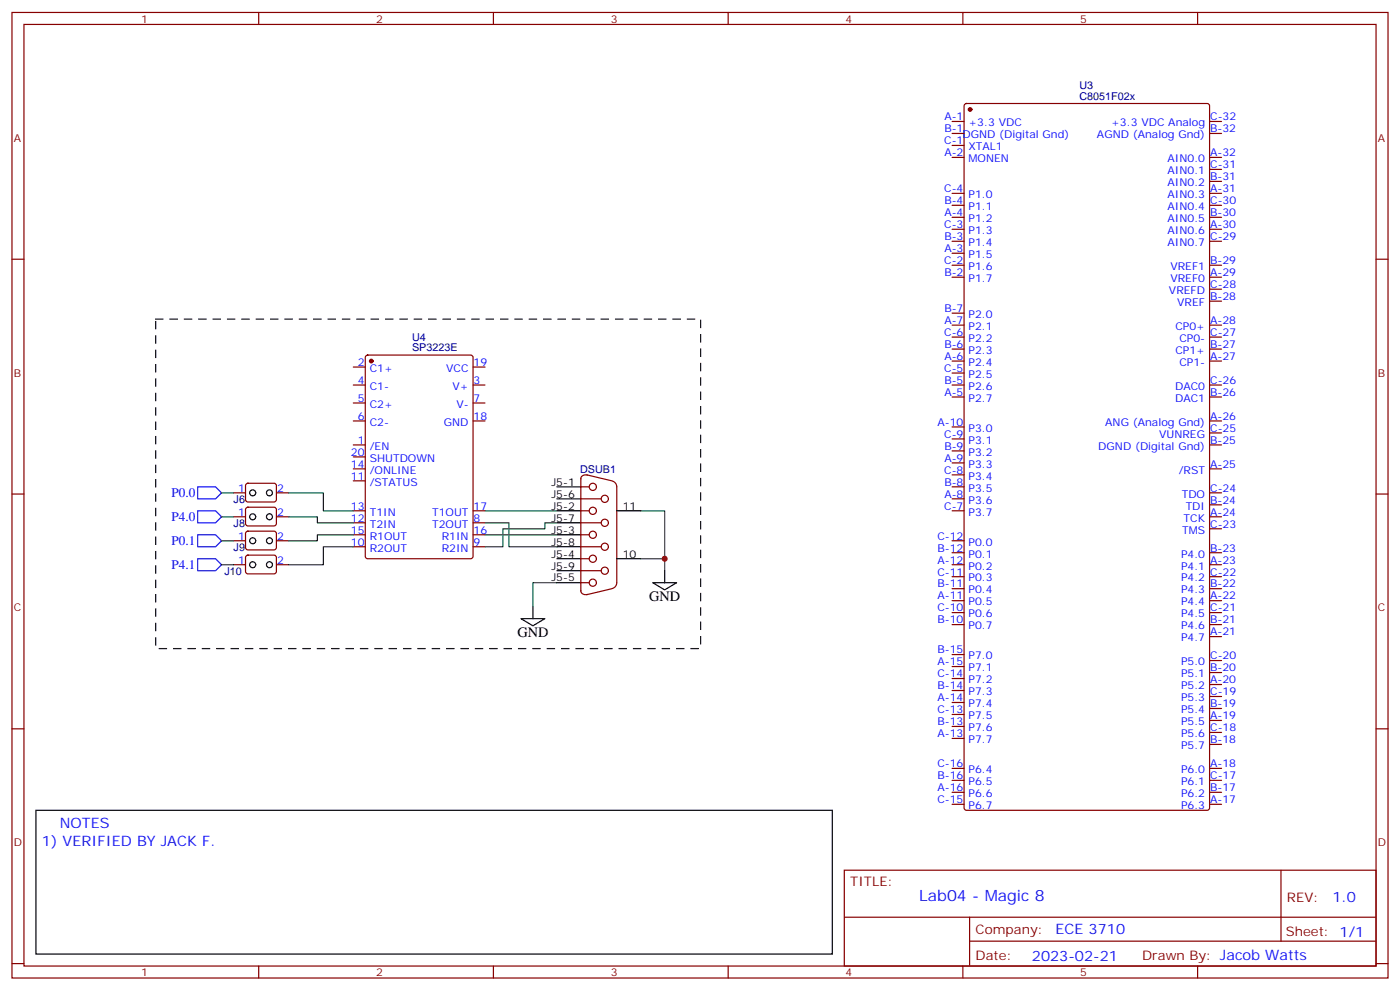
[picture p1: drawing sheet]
<svg xmlns="http://www.w3.org/2000/svg" width="412mm" height="292mm" viewBox="0 0 412 292" stroke-linecap="round" stroke-linejoin="round" font-family="sans-serif">
<g fill="none" stroke="#870000" stroke-width=".35">
<path d="M3.5 3.7h405.4v284.3h-405.4zM7.1 7.2h398.2v277.3h-398.2zM76.2 3.7v3.5M145.3 3.7v3.5M214.5 3.7v3.5M283.6 3.7v3.5M352.8 3.7v3.5M280.5 35.8h3.5M280.5 39.3h3.5M284.2 30.7l.5-.2h70.9l.7 .4v207l-.5 .7h-71.1l-.7-.4v-207zM356.3 35.8h3.5M356.3 39.3h3.5"/>
<path d="M280.5 42.8h3.5M280.5 46.4h3.5M280.5 56.9h3.5M356.3 46.4h3.5M356.3 56.9h3.5M356.3 53.4h3.5M356.3 49.9h3.5M3.5 76.3h3.6M280.5 78.1h3.5M280.5 74.6h3.5M280.5 71h3.5M280.5 67.5h3.5"/>
<path d="M280.5 64h3.5M280.5 60.5h3.5M356.3 78.1h3.5M356.3 71h3.5M356.3 67.5h3.5M356.3 64h3.5M356.3 60.5h3.5M405.3 76.3h3.6M280.5 81.6h3.5M280.5 99.3h3.5M280.5 95.7h3.5M280.5 92.2h3.5"/>
<path d="M356.3 81.6h3.5M356.3 99.3h3.5M356.3 95.7h3.5M356.3 88.7h3.5M356.3 85.2h3.5M104.1 113.4h3.5M104.1 108.1h3.5M104.1 118.7h3.5M107.8 104.8l.5-.2h30.3l.7 .4v58.8l-.4 .7h-30.6l-.6-.4-.1-58.8zM139.3 113.4h3.6M139.3 108.1h3.6M139.3 118.7h3.6"/>
<path d="M280.5 116.9h3.5M280.5 113.4h3.5M280.5 109.9h3.5M280.5 106.3h3.5M280.5 102.8h3.5M356.3 116.9h3.5M356.3 113.4h3.5M356.3 106.3h3.5M356.3 102.8h3.5M104.1 138.1h3.5M104.1 131h3.5M104.1 124h3.5"/>
<path d="M104.1 134.5h3.5M139.3 124h3.6M172.9 139.8l7.4 1.8M173 139.9a1.32 1.32 0 0 0-1.9 1.1M280.5 139.8h3.5M280.5 136.3h3.5M280.5 132.8h3.5M280.5 129.3h3.5M280.5 125.7h3.5M356.3 138.1h3.5M356.3 131h3.5M356.3 127.5h3.5"/>
<path d="M356.3 124h3.5M3.5 145.5h3.6M68.8 159.2h3.5M68.8 152.2h3.5M68.8 145.1h3.5M72.6 142.5l.4-.2 8 .1 .4 .6v4.4l-.7 .4h-7.9l-.5-.7v-4.1zM72.6 149.6l.4-.2h8l.4 .7v4.4l-.7 .4-7.9-.1-.5-.6v-4.1zM72.6 156.6l.4-.2 8 .1 .4 .6v4.4l-.7 .4h-7.9l-.5-.7v-4.1zM81.5 159.2h3.5M81.5 152.2h3.5M81.5 145.1h3.5M104.1 150.4h3.5"/>
<path d="M104.1 154h3.5M104.1 141.6h3.5M104.1 157.5h3.5M139.3 150.4h3.6M139.3 154h3.6M139.3 157.5h3.6M171.1 150.4h2.5M171.1 146.9h6M171.1 143.4h2.5M171.1 154h6M171.1 157.5h2.5M171.1 140.9v33.2"/>
<path d="M180.4 141.7a1.77 1.77 0 0 1 1.3 1.7v28.2a1.76 1.76 0 0 1-1.3 1.7M280.5 150.4h3.5M280.5 146.9h3.5M280.5 143.4h3.5M280.5 159.2h3.5M356.3 155.7h3.5M356.3 152.2h3.5M356.3 148.7h3.5M356.3 145.1h3.5M405.3 145.5h3.6M68.8 166.3h3.5M72.6 163.7l.4-.2h8l.4 .7v4.4l-.7 .4-7.9-.1-.5-.6v-4.1z"/>
<path d="M81.5 166.3h3.5M104.1 161h3.5M139.3 161h3.6M171.1 161h6M171.1 168.1h6M171.1 171.6h2.5M171.1 164.5h2.5M171.1 173.9a1.4 1.4 0 0 0 1.9 1.1M180.3 173.4l-7.4 1.7M280.5 176.9h3.5M280.5 173.4h3.5M280.5 169.8h3.5"/>
<path d="M280.5 166.3h3.5M280.5 162.8h3.5M356.3 176.9h3.5M356.3 173.4h3.5M356.3 169.8h3.5M356.3 166.3h3.5M356.3 162.8h3.5M280.5 183.9h3.5M280.5 180.4h3.5M280.5 199.8h3.5M280.5 196.3h3.5M280.5 192.8h3.5"/>
<path d="M356.3 183.9h3.5M356.3 180.4h3.5M356.3 198h3.5M356.3 194.5h3.5M356.3 187.5h3.5M3.5 214.6h3.6M280.5 217.5h3.5M280.5 213.9h3.5M280.5 210.4h3.5M280.5 206.9h3.5M280.5 203.3h3.5M356.3 219.2h3.5"/>
<path d="M356.3 215.7h3.5M356.3 212.2h3.5M356.3 208.6h3.5M356.3 205.1h3.5M356.3 201.6h3.5M405.3 214.6h3.6M280.5 236.9h3.5M280.5 233.3h3.5M280.5 229.8h3.5M280.5 226.3h3.5M356.3 236.9h3.5M356.3 233.3h3.5"/>
<path d="M356.3 229.8h3.5M356.3 226.3h3.5M248.7 256.3h156.6v28.2h-156.6zM377.3 256.3v20.9M248.7 270.1h156.5M285.6 277.2h119.6M285.6 270.1v14.1M3.5 283.8h3.6M76.2 284.5v3.5M145.3 284.5v3.5M214.5 284.5v3.5M283.6 284.5v3.5"/>
<path d="M352.8 284.5v3.5M405.3 283.8h3.6"/>
<circle cx="174.6" cy="143.4" r="1.06"/>
<circle cx="174.6" cy="150.4" r="1.06"/>
<circle cx="174.6" cy="157.5" r="1.06"/>
<circle cx="178.2" cy="146.9" r="1.06"/>
<circle cx="178.2" cy="154" r="1.06"/>
<circle cx="174.6" cy="164.5" r="1.06"/>
<circle cx="174.6" cy="171.6" r="1.06"/>
<circle cx="178.2" cy="168.1" r="1.06"/>
<circle cx="178.2" cy="161" r="1.06"/>
</g>
<g fill="#870000" stroke="#870000" stroke-width=".35">
<circle cx="285.7" cy="32.2" r=".53"/>
<circle cx="109.4" cy="106.3" r=".53"/>
</g>
<g fill="none" stroke="#000" stroke-width=".35">
<path d="M164 150.4h7.1M164 154h7.1M164 146.9h7.1M164 157.5h7.1M164 143.4h7.1M181.7 150.4h7M157 178.6v3.6M164 164.5h7.1M164 168.1h7.1M164 161h7.1M164 171.6h7.1M181.7 164.5h7"/>
<path d="M192.3 171.6h7l-3.5 2.1zM195.8 168.1v3.5M153.5 182.2h7l-3.5 2.1zM10.6 238.6h234.6v42.4h-234.6z"/>
<circle cx="74.4" cy="152.2" r=".88"/>
<circle cx="74.4" cy="159.2" r=".88"/>
<circle cx="74.4" cy="145.1" r=".88"/>
<circle cx="79.4" cy="152.2" r=".88"/>
<circle cx="79.4" cy="159.2" r=".88"/>
<circle cx="79.4" cy="145.1" r=".88"/>
<circle cx="74.4" cy="166.3" r=".88"/>
<circle cx="79.4" cy="166.3" r=".88"/>
</g>
<g fill="none" stroke="#008700" stroke-width=".35">
<path d="M65.3 145.1h3.5M65.3 152.2h3.5M65.3 159.2h3.5M85 145.1h10.2v5.3h8.9M85 152.2h8.5v1.8h10.6M104.1 157.5h-10.6v1.7h-8.5M142.9 150.4h21.1M142.9 154h7v7h14.1M142.9 157.5h21.1M164 154h-3.5v1.7h-12.3v5.3h-5.3M188.7 150.4h7.1v17.7M65.3 166.3h3.5"/>
<path d="M104.1 161h-8.9v5.3h-10.2M164 171.6h-7v7M188.7 164.5h7.1"/>
</g>
<path d="M58.2 143.4h5.3l1.8 1.7-1.8 1.8h-5.3zM58.2 150.4h5.3l1.8 1.8-1.8 1.8h-5.3zM58.2 157.5h5.3l1.8 1.7-1.8 1.8h-5.3zM58.2 164.5h5.3l1.8 1.8-1.8 1.8h-5.3z" fill="none" stroke="#00f" stroke-width=".35"/>
<path d="M45.9 94h160.5v97h-160.5v-97" fill="none" stroke="#000" stroke-width=".35" stroke-dasharray="2.1 2.1"/>
<circle cx="195.8" cy="164.5" r=".88" fill="#c00"/>
<text font-size="4.6" fill="#00f" x="270.8" y="265.3">Lab04 - Magic 8</text>
<g font-size="4.2">
<text x="191.2" y="176.9">GND</text>
<text x="152.4" y="187.5">GND</text>
</g>
<g font-size="4.2" fill="#00f">
<text x="17.6" y="243.9">NOTES</text>
<text x="12.3" y="249.2">1) VERIFIED BY JACK F.</text>
<text x="392.5" y="265.5">1.0</text>
<text x="310.9" y="275.1">ECE 3710</text>
<text x="304" y="282.9">2023-02-21</text>
</g>
<g font-size="3.9" fill="#00f">
<text x="50.5" y="146.4">P0.0</text>
<text x="50.5" y="153.5">P4.0</text>
<text x="50.5" y="160.5">P0.1</text>
<text x="50.5" y="167.6">P4.1</text>
</g>
<g font-size="3.9" fill="#800">
<text x="250.5" y="260.8">TITLE:</text>
<text x="379.1" y="265.5">REV:</text>
<text x="287.4" y="275">Company:</text>
<text x="378.7" y="275.7">Sheet: 1/1</text>
<text x="287.4" y="282.7">Date:</text>
<text x="336.4" y="282.8">Drawn By: Jacob Watts</text>
</g>
<g font-size="3.2" fill="#800">
<text x="41.6" y="6.7">1</text>
<text x="110.8" y="6.7">2</text>
<text x="179.9" y="6.7">3</text>
<text x="249.1" y="6.7">4</text>
<text x="318.2" y="6.7">5</text>
<text x="4.1" y="41.8">A</text>
<text x="405.9" y="41.8">A</text>
<text x="4.1" y="110.9">B</text>
<text x="405.9" y="110.9">B</text>
<text x="4.1" y="180.1">C</text>
<text x="405.9" y="180.1">C</text>
<text x="4.1" y="249.2">D</text>
<text x="405.9" y="249.2">D</text>
<text x="41.6" y="287.5">1</text>
<text x="110.8" y="287.5">2</text>
<text x="179.9" y="287.5">3</text>
<text x="249.1" y="287.5">4</text>
<text x="318.2" y="287.5">5</text>
</g>
<g font-size="3.2" fill="#000080">
<text x="318" y="29.4">C8051F02x</text>
<text x="318" y="26.2">U3</text>
<text x="121.4" y="100.5">U4</text>
<text x="121.4" y="103.5">SP3223E</text>
<text x="170.9" y="139.2">DSUB1</text>
<text x="68.8" y="148">J6</text>
<text x="68.8" y="155.1">J8</text>
<text x="68.8" y="162.2">J9</text>
<text x="66.1" y="169.2">J10</text>
</g>
<g font-size="3.2" fill="#00f">
<text x="278.2" y="35.4">A-1</text>
<text x="356.5" y="35.4">C-32</text>
<text x="278.2" y="38.9">B-1</text>
<text x="283.5" y="40.7">DGND (Digital Gnd)</text>
<text x="285.3" y="37.2">+3.3 VDC</text>
<text x="323.1" y="40.7">AGND (Analog Gnd)</text>
<text x="327.3" y="37.2">+3.3 VDC Analog</text>
<text x="356.5" y="38.9">B-32</text>
<text x="278.1" y="42.5">C-1</text>
<text x="278.2" y="46">A-2</text>
<text x="285.3" y="44.2">XTAL1</text>
<text x="285.3" y="47.8">MONEN</text>
<text x="343.9" y="47.8">AIN0.0</text>
<text x="356.5" y="46">A-32</text>
<text x="343.9" y="51.3">AIN0.1</text>
<text x="356.5" y="53.1">B-31</text>
<text x="356.5" y="49.5">C-31</text>
<text x="278.1" y="56.6">C-4</text>
<text x="285.3" y="58.3">P1.0</text>
<text x="343.9" y="58.3">AIN0.3</text>
<text x="343.9" y="54.8">AIN0.2</text>
<text x="356.5" y="56.6">A-31</text>
<text x="278.2" y="60.1">B-4</text>
<text x="278.2" y="63.6">A-4</text>
<text x="285.3" y="65.4">P1.2</text>
<text x="285.3" y="61.9">P1.1</text>
<text x="343.9" y="65.4">AIN0.5</text>
<text x="343.9" y="61.9">AIN0.4</text>
<text x="356.5" y="63.6">B-30</text>
<text x="356.5" y="60.1">C-30</text>
<text x="278.1" y="67.2">C-3</text>
<text x="278.2" y="70.7">B-3</text>
<text x="285.3" y="68.9">P1.3</text>
<text x="343.9" y="68.9">AIN0.6</text>
<text x="356.5" y="70.7">C-29</text>
<text x="356.5" y="67.2">A-30</text>
<text x="278.1" y="77.8">C-2</text>
<text x="278.2" y="74.2">A-3</text>
<text x="285.3" y="76">P1.5</text>
<text x="285.3" y="72.5">P1.4</text>
<text x="343.9" y="72.5">AIN0.7</text>
<text x="356.5" y="77.8">B-29</text>
<text x="278.2" y="81.3">B-2</text>
<text x="285.3" y="83">P1.7</text>
<text x="285.3" y="79.5">P1.6</text>
<text x="344.8" y="83">VREF0</text>
<text x="344.8" y="79.5">VREF1</text>
<text x="356.5" y="81.3">A-29</text>
<text x="344.3" y="86.6">VREFD</text>
<text x="356.5" y="88.3">B-28</text>
<text x="356.5" y="84.8">C-28</text>
<text x="278.2" y="91.9">B-7</text>
<text x="278.2" y="95.4">A-7</text>
<text x="285.3" y="93.6">P2.0</text>
<text x="346.8" y="90.1">VREF</text>
<text x="356.5" y="95.4">A-28</text>
<text x="278.1" y="98.9">C-6</text>
<text x="285.3" y="100.7">P2.2</text>
<text x="285.3" y="97.2">P2.1</text>
<text x="346.3" y="97.2">CP0+</text>
<text x="347.4" y="100.7">CP0-</text>
<text x="356.5" y="98.9">C-27</text>
<text x="105.4" y="107.7">2</text>
<text x="139.5" y="107.7">19</text>
<text x="278.2" y="102.4">B-6</text>
<text x="278.2" y="106">A-6</text>
<text x="285.3" y="107.7">P2.4</text>
<text x="285.3" y="104.2">P2.3</text>
<text x="346.3" y="104.2">CP1+</text>
<text x="347.4" y="107.7">CP1-</text>
<text x="356.5" y="106">A-27</text>
<text x="356.5" y="102.4">B-27</text>
<text x="105.4" y="113">4</text>
<text x="108.9" y="109.5">C1+</text>
<text x="131.4" y="109.5">VCC</text>
<text x="139.5" y="113">3</text>
<text x="278.1" y="109.5">C-5</text>
<text x="278.2" y="113">B-5</text>
<text x="285.3" y="111.3">P2.5</text>
<text x="356.5" y="113">C-26</text>
<text x="105.4" y="118.3">5</text>
<text x="108.9" y="114.8">C1-</text>
<text x="133.3" y="114.8">V+</text>
<text x="139.5" y="118.3">7</text>
<text x="278.2" y="116.6">A-5</text>
<text x="285.3" y="118.3">P2.7</text>
<text x="285.3" y="114.8">P2.6</text>
<text x="346.2" y="118.3">DAC1</text>
<text x="346.2" y="114.8">DAC0</text>
<text x="356.5" y="116.6">B-26</text>
<text x="105.4" y="123.6">6</text>
<text x="108.9" y="120.1">C2+</text>
<text x="108.9" y="125.4">C2-</text>
<text x="130.8" y="125.4">GND</text>
<text x="134.4" y="120.1">V-</text>
<text x="139.5" y="123.6">18</text>
<text x="276.2" y="125.4">A-10</text>
<text x="325.6" y="125.4">ANG (Analog Gnd)</text>
<text x="356.5" y="123.6">A-26</text>
<text x="105.4" y="130.7">1</text>
<text x="278.1" y="128.9">C-9</text>
<text x="285.3" y="130.7">P3.1</text>
<text x="285.3" y="127.1">P3.0</text>
<text x="341.5" y="128.9">VUNREG</text>
<text x="356.5" y="130.7">B-25</text>
<text x="356.5" y="127.1">C-25</text>
<text x="103.4" y="137.7">14</text>
<text x="103.4" y="134.2">20</text>
<text x="108.9" y="132.4">/EN</text>
<text x="108.9" y="136">SHUTDOWN</text>
<text x="278.2" y="132.4">B-9</text>
<text x="278.2" y="136">A-9</text>
<text x="285.3" y="137.7">P3.3</text>
<text x="285.3" y="134.2">P3.2</text>
<text x="323.5" y="132.4">DGND (Digital Gnd)</text>
<text x="356.5" y="137.7">A-25</text>
<text x="103.4" y="141.3">11</text>
<text x="108.9" y="143">/STATUS</text>
<text x="108.9" y="139.5">/ONLINE</text>
<text x="278.1" y="139.5">C-8</text>
<text x="278.2" y="143">B-8</text>
<text x="285.3" y="141.3">P3.4</text>
<text x="347.2" y="139.5">/RST</text>
<text x="70.1" y="144.8">1</text>
<text x="81.7" y="144.8">2</text>
<text x="278.2" y="146.5">A-8</text>
<text x="285.3" y="148.3">P3.6</text>
<text x="285.3" y="144.8">P3.5</text>
<text x="348.1" y="146.5">TDO</text>
<text x="356.5" y="148.3">B-24</text>
<text x="356.5" y="144.8">C-24</text>
<text x="70.1" y="151.8">1</text>
<text x="81.7" y="151.8">2</text>
<text x="103.4" y="153.6">12</text>
<text x="103.4" y="150.1">13</text>
<text x="108.9" y="155.4">T2IN</text>
<text x="108.9" y="151.8">T1IN</text>
<text x="127.3" y="155.4">T2OUT</text>
<text x="127.3" y="151.8">T1OUT</text>
<text x="139.5" y="153.6">8</text>
<text x="139.5" y="150.1">17</text>
<text x="278.1" y="150.1">C-7</text>
<text x="285.3" y="151.8">P3.7</text>
<text x="348.6" y="153.6">TCK</text>
<text x="349.3" y="150.1">TDI</text>
<text x="356.5" y="155.4">C-23</text>
<text x="356.5" y="151.8">A-24</text>
<text x="70.1" y="158.9">1</text>
<text x="81.7" y="158.9">2</text>
<text x="103.4" y="160.7">10</text>
<text x="103.4" y="157.1">15</text>
<text x="108.9" y="158.9">R1OUT</text>
<text x="130.1" y="158.9">R1IN</text>
<text x="139.5" y="160.7">9</text>
<text x="139.5" y="157.1">16</text>
<text x="276.1" y="158.9">C-12</text>
<text x="285.3" y="160.7">P0.0</text>
<text x="348.2" y="157.1">TMS</text>
<text x="70.1" y="165.9">1</text>
<text x="81.7" y="165.9">2</text>
<text x="108.9" y="162.4">R2OUT</text>
<text x="130.1" y="162.4">R2IN</text>
<text x="276.2" y="162.4">B-12</text>
<text x="276.2" y="165.9">A-12</text>
<text x="285.3" y="167.7">P0.2</text>
<text x="285.3" y="164.2">P0.1</text>
<text x="347.9" y="167.7">P4.1</text>
<text x="347.9" y="164.2">P4.0</text>
<text x="356.5" y="165.9">A-23</text>
<text x="356.5" y="162.4">B-23</text>
<text x="276.1" y="169.5">C-11</text>
<text x="276.2" y="173">B-11</text>
<text x="285.3" y="171.2">P0.3</text>
<text x="347.9" y="171.2">P4.2</text>
<text x="356.5" y="173">B-22</text>
<text x="356.5" y="169.5">C-22</text>
<text x="276.2" y="176.5">A-11</text>
<text x="285.3" y="178.3">P0.5</text>
<text x="285.3" y="174.8">P0.4</text>
<text x="347.9" y="178.3">P4.4</text>
<text x="347.9" y="174.8">P4.3</text>
<text x="356.5" y="176.5">A-22</text>
<text x="276.1" y="180.1">C-10</text>
<text x="276.2" y="183.6">B-10</text>
<text x="285.3" y="185.3">P0.7</text>
<text x="285.3" y="181.8">P0.6</text>
<text x="347.9" y="185.3">P4.6</text>
<text x="347.9" y="181.8">P4.5</text>
<text x="356.5" y="183.6">B-21</text>
<text x="356.5" y="180.1">C-21</text>
<text x="347.9" y="188.9">P4.7</text>
<text x="356.5" y="187.1">A-21</text>
<text x="276.2" y="192.4">B-15</text>
<text x="276.2" y="195.9">A-15</text>
<text x="285.3" y="197.7">P7.1</text>
<text x="285.3" y="194.2">P7.0</text>
<text x="347.9" y="195.9">P5.0</text>
<text x="356.5" y="197.7">B-20</text>
<text x="356.5" y="194.2">C-20</text>
<text x="276.1" y="199.5">C-14</text>
<text x="276.2" y="203">B-14</text>
<text x="285.3" y="201.2">P7.2</text>
<text x="347.9" y="203">P5.2</text>
<text x="347.9" y="199.5">P5.1</text>
<text x="356.5" y="201.2">A-20</text>
<text x="276.2" y="206.5">A-14</text>
<text x="285.3" y="208.3">P7.4</text>
<text x="285.3" y="204.8">P7.3</text>
<text x="347.9" y="206.5">P5.3</text>
<text x="356.5" y="208.3">B-19</text>
<text x="356.5" y="204.8">C-19</text>
<text x="276.1" y="210">C-13</text>
<text x="276.2" y="213.6">B-13</text>
<text x="285.3" y="215.3">P7.6</text>
<text x="285.3" y="211.8">P7.5</text>
<text x="347.9" y="213.6">P5.5</text>
<text x="347.9" y="210">P5.4</text>
<text x="356.5" y="215.3">C-18</text>
<text x="356.5" y="211.8">A-19</text>
<text x="276.2" y="217.1">A-13</text>
<text x="285.3" y="218.9">P7.7</text>
<text x="347.9" y="220.6">P5.7</text>
<text x="347.9" y="217.1">P5.6</text>
<text x="356.5" y="218.9">B-18</text>
<text x="276.1" y="225.9">C-16</text>
<text x="285.3" y="227.7">P6.4</text>
<text x="347.9" y="227.7">P6.0</text>
<text x="356.5" y="225.9">A-18</text>
<text x="276.2" y="229.4">B-16</text>
<text x="276.2" y="233">A-16</text>
<text x="285.3" y="231.2">P6.5</text>
<text x="347.9" y="231.2">P6.1</text>
<text x="356.5" y="233">B-17</text>
<text x="356.5" y="229.4">C-17</text>
<text x="276.1" y="236.5">C-15</text>
<text x="285.3" y="238.3">P6.7</text>
<text x="285.3" y="234.7">P6.6</text>
<text x="347.9" y="238.3">P6.3</text>
<text x="347.9" y="234.7">P6.2</text>
<text x="356.5" y="236.5">A-17</text>
</g>
<g font-size="3.2">
<text x="162.4" y="143">J5-1</text>
<text x="162.4" y="146.5">J5-6</text>
<text x="162.4" y="153.6">J5-7</text>
<text x="162.4" y="150.1">J5-2</text>
<text x="183.4" y="150.1">11</text>
<text x="162.4" y="160.7">J5-8</text>
<text x="162.4" y="157.1">J5-3</text>
<text x="162.4" y="167.7">J5-9</text>
<text x="162.4" y="164.2">J5-4</text>
<text x="183.4" y="164.2">10</text>
<text x="162.4" y="171.2">J5-5</text>
</g>
</svg>
